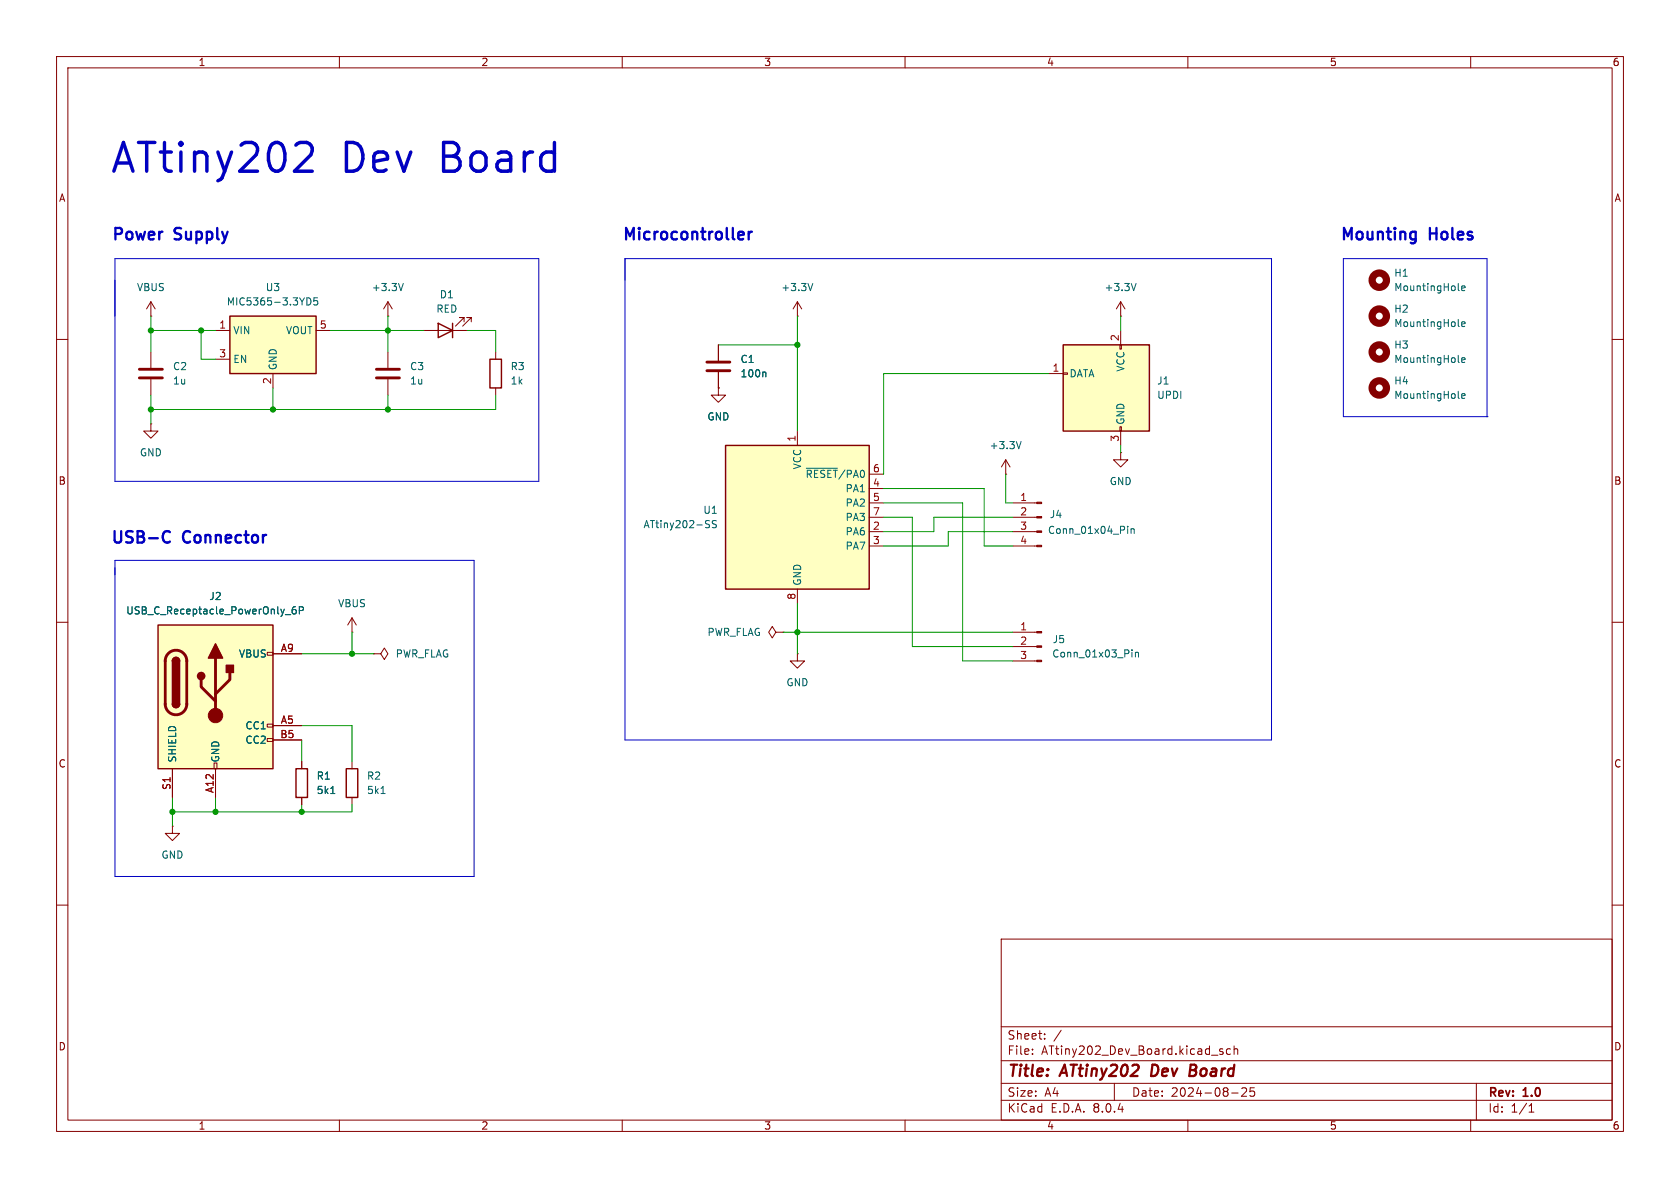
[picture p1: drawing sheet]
<svg xmlns="http://www.w3.org/2000/svg" width="297mm" height="210mm" viewBox="0 0 297 210" stroke-linecap="round" stroke-linejoin="round" font-family="sans-serif">
<g fill="none" stroke="#840000" stroke-width=".18">
<path d="M10 10h277v190h-277zM12 12h273v186h-273zM60 10v2M110 10v2M160 10v2M210 10v2M260 10v2M10 60h2M285 60h2M10 110h2M285 110h2M10 160h2"/>
<path d="M285 160h2M177 166h108v32h-108zM60 198v2M110 198v2M160 198v2M177 194.5h108M177 191.5h108M177 187.5h108M177 181.5h108M182.5 186.3v.1M182.5 185.5v.1M184.7 183.6v.1"/>
<path d="M184.7 182.8v.1M187.6 182.1l-1.3 2M197 191.5v3M210 198v2M216.2 185.5l-.4-.1-.2 .2 .1 .2 .5 .2v.3h-.6M217.5 185.5l-.4-.1-.3 .3v.4l.2 .2h.5M217.7 193.2h1.2M218.2 185.5l.2-.1 .3 .1 .1 .9M218.2 184.9v1.5M219.5 192.4l.6-.1 .2 .1 .1 .3-.9 1.1h.9M221.7 192.3h-.7v.7l.2-.1h.5l.1 .3-.1 .5-.2 .1-.5-.1M260 198v2"/>
<path d="M261 191.5v6.5M270.3 196.6h.9M270.3 195.5l.4-.4v1.5"/>
</g>
<path d="M203.7 188.2l-.2 2h.5M210.4 189.2h.7M210.5 188.2h.7M211.1 189.2l.2 .1M211.2 190.1l-.9 .1M211.3 189.1l-.2 .1" fill="none" stroke="#840000" stroke-width=".4"/>
<path d="M40.6 55.9h15.3v10.1h-15.3z" fill="#ffffc2"/>
<path d="M40.6 55.9h15.3v10.1h-15.3zM77.5 57.2l2.5 1.2-2.5 1.3zM80 57.2v2.5M86.6 63.5h2v5.1h-2z" fill="none" stroke="#840000" stroke-width=".25"/>
<g fill="none" stroke="#840000" stroke-width=".18">
<path d="M26.7 55.9h.1M26.7 53.3l-.8 1.3M26.7 53.3v2.6M26.7 53.3l.7 1.3M38.1 58.4h2.5M55.9 58.4h2.5M74.9 58.4h7.6M82 56.9v-.8h-.7h.7l-1.5 1.6M83.3 56.9v-.8h-.8h.8l-1.5 1.6M141 55.9h.1M141 53.3l-.8 1.3M141 53.3v2.6"/>
<path d="M141 53.3l.7 1.3M198.1 55.9h.1M198.1 53.3l-.7 1.3M198.1 53.3v2.6M198.1 53.3l.8 1.3M26.7 62.2v2.8M26.7 67.1v2.8M38.1 63.5h2.5M48.3 66v2.6M68.6 62.2v2.8M68.6 67.1v2.8M87.6 62.2v1.3"/>
<path d="M87.6 68.6v1.3M177.8 83.8h.1M177.8 81.3l-.8 1.3M177.8 81.3v2.5M177.8 81.3l.8 1.3M179.1 96.5h4.2M179.1 94h4.2M179.1 91.4h4.2M179.1 88.9h4.2M198.1 80v1.3h-1.3l1.3 1.3 1.3-1.3h-1.3M198.1 80h.1"/>
</g>
<g fill="none" stroke="#006464" stroke-width=".18">
<path d="M54.2 52.6a.64 .64 0 0 1 .8 .7 .64 .64 0 0 1-.8 .6zM56.1 52.6h-.6v.7l.1-.2 .5 .1 .1 .2-.1 .4-.2 .1-.4-.1M143.7 50.1l-.4 1.3M200.8 50.1l-.4 1.3M257.8 51.2l.2 .2M257.8 57.5l.2 .2M258.4 51l.6-.2-.1-.2-.3-.1-.2 .2 .1 .6h.4M258.4 57.3l.6-.1-.1-.3h-.3l-.2 .2 .1 .6h.4M180.5 78l-.4 1.3M257.8 63.9l.2 .2M258.4 63.7l.6-.2-.1-.2-.3-.1-.2 .2 .1 .6h.4M199.4 93v.2"/>
<path d="M199.4 93.5v.8M200 93.5v.8M200 93.6l.1-.1h.3l.1 .8"/>
</g>
<path d="M24.6 66.8h4.1M24.6 65.3h4.1M66.5 66.8h4.1M66.5 65.3h4.1" fill="none" stroke="#840000" stroke-width=".51"/>
<g fill="none" stroke="#840000" stroke-width="1.3">
<circle cx="243.8" cy="49.5" r="1.27"/>
<circle cx="243.8" cy="55.9" r="1.27"/>
<circle cx="243.8" cy="62.2" r="1.27"/>
</g>
<g fill="#840000" stroke="#840000" stroke-width=".18">
<path d="M183.3 96.4h.8v.2h-.8z"/>
<path d="M183.3 93.9h.8v.2h-.8z"/>
<path d="M183.3 91.3h.8v.3h-.8z"/>
<path d="M183.3 88.8h.8v.2h-.8z"/>
</g>
<path d="M188 61h15.2v15.2h-15.2z" fill="#ffffc2"/>
<path d="M198.1 58.4v2.6M185.4 66h2.6M188 65.9h.7v.3h-.7zM198 75.4h.2v.8h-.2zM198 61h.2v.7h-.2zM198.1 76.2v2.5M141 115.6v1.2h1.2l-1.2 1.3-1.3-1.3h1.3M141 115.6h.1" fill="none" stroke="#840000" stroke-width=".18"/>
<path d="M188 61h15.2v15.2h-15.2z" fill="none" stroke="#840000" stroke-width=".25"/>
<path d="M128.3 78.7h25.4v25.4h-25.4z" fill="#ffffc2"/>
<path d="M128.3 78.7h25.4v25.4h-25.4zM52.3 135.9h2.1v5.1h-2.1z" fill="none" stroke="#840000" stroke-width=".25"/>
<g fill="none" stroke="#840000" stroke-width=".18">
<path d="M141 76.2v2.5M153.7 94h2.5M153.7 96.5h2.5M153.7 86.4h2.5M153.7 88.9h2.5M153.7 83.8h2.5M153.7 91.4h2.5M137.2 111.8l-.7 1-.6-1 .6-1.1 .7 1.1h1.2M138.4 111.8h.1M141 104.1v2.6M179.1 116.8h4.2M179.1 114.3h4.2"/>
<path d="M179.1 111.8h4.2M53.3 134.6v1.3M30.5 146.1v1.2h1.2l-1.2 1.3-1.3-1.3h1.3M30.5 146.1h.1M53.3 141v1.2"/>
</g>
<path d="M257.8 70.2l.2 .2M258.4 70l.6-.1-.1-.3h-.3l-.2 .2 .1 .6h.4M125 92.6l.3 .1 .1 .3-.2 .3h-.3M125 92l.4 .1M126.6 92.1l-.4-.1-.2 .1v.4l.5 .2 .1 .3-.2 .3-.5-.1M142.5 82.8h5.5M200.1 114.9v.1M200.1 115.3v.8M200.7 115.3v.8M200.7 115.4l.2-.1 .3 .1 .1 .7M58.5 140.3h.7" fill="none" stroke="#006464" stroke-width=".18"/>
<g fill="#840000" stroke="#840000" stroke-width=".18">
<path d="M183.3 116.7h.8v.3h-.8z"/>
<path d="M183.3 114.2h.8v.2h-.8z"/>
<path d="M183.3 111.6h.8v.3h-.8z"/>
</g>
<circle cx="243.8" cy="68.6" r="1.27" fill="none" stroke="#840000" stroke-width="1.3"/>
<path d="M27.9 110.5h20.4v25.4h-20.4z" fill="#ffffc2"/>
<g fill="none" stroke="#840000" stroke-width=".18">
<path d="M68.6 55.9h.1M68.6 53.3l-.8 1.3M68.6 53.3v2.6M68.6 53.3l.7 1.3M26.7 74.9v1.3h1.2l-1.2 1.3-1.3-1.3h1.3M26.7 74.9h.1M127 68.6v1.3h1.3l-1.3 1.2-1.3-1.2h1.3M127 68.6h.1M127 61v2.8M127 65.8v2.8M47.2 115.3h1.1v.5h-1.1zM48.3 115.6h5"/>
<path d="M62.2 111.8h.1M62.2 109.2v2.6M62.2 109.2l-.7 1.3M62.2 109.2l.8 1.3M66 115.6h1.3l.6-1 .7 1-.7 1-.6-1M66 115.6h.1M30.5 135.9v5.1M37.8 134.9h.6v1h-.6zM38.1 135.9v5.1M47.2 130.6h1.1v.5h-1.1zM47.2 128h1.1v.5h-1.1zM48.3 128.3h5"/>
<path d="M48.3 130.8h5M53.3 134.6v1.3M62.2 134.6v1.3M53.3 141v1.2M62.2 141v1.2"/>
</g>
<path d="M27.9 110.5h20.4v25.4h-20.4zM30.5 116.8a.64 .64 0 0 1 .6-.6 .64 .64 0 0 1 .6 .6M30.5 124.5a.64 .64 0 0 0 .6 .6 .64 .64 0 0 0 .6-.6M61.2 135.9h2v5.1h-2z" fill="none" stroke="#840000" stroke-width=".25"/>
<path d="M125 65.5h4M125 64h4M29.8 115.5a1.9 1.9 0 0 1 2-.4 1.9 1.9 0 0 1 1.2 1.7v7.7a1.91 1.91 0 0 1-1.9 1.9 1.91 1.91 0 0 1-1.9-1.9v-7.8l.2-.6zM38.1 116.3v10.2M40.6 118.9v1.2l-2.5 2.6M35.6 120.1v1.3l2.5 2.6" fill="none" stroke="#840000" stroke-width=".51"/>
<g fill="#840000" stroke="#840000" stroke-width=".25">
<path d="M30.5 124.5h1.2a.64 .64 0 0 1-.6 .6 .64 .64 0 0 1-.6-.6z"/>
<path d="M30.5 116.8h1.2v7.7h-1.2z"/>
<path d="M30.7 116.4a.64 .64 0 0 1 .7-.1 .64 .64 0 0 1 .3 .5h-1.2z"/>
<path d="M38.1 113.8l1.3 2.5h-2.6z"/>
<path d="M40 117.6h1.3v1.3h-1.3z"/>
<circle cx="35.6" cy="119.5" r=".63"/>
</g>
<circle cx="38.1" cy="126.5" r="1.27" fill="#840000" stroke="#840000" stroke-width=".18"/>
<path d="M71.3 50.1l-.4 1.3M135.2 65.8l.2 .2v.6M50.4 108.7h1M52.3 107.3h-.4a.86 .86 0 0 0 0 1.2l.4-.1 .1-.4-.3-.3-.3 .1-.2 .2M52.9 107.9h.6l.1-.2v-.3l-.7-.1v1.2M58.5 140.3h.7M67.4 140.3h.7" fill="none" stroke="#006464" stroke-width=".18"/>
<path d="M131.2 41l.2 .1 .1 .4-1 .1M131.4 42.2l-.2 .1M132.4 41v1.3M132.9 41a.52 .52 0 0 0-.5 .4M250.1 41l.2 .1M250.3 41l-.1 1.8M250.3 42.2l-.2 .1M29.2 94a.71 .71 0 0 1 .8 .1M30 95.7a.71 .71 0 0 1-.8 .1" fill="none" stroke="#0000c2" stroke-width=".41"/>
<path d="M20.3 45.7h74.9v39.4h-74.9zM110.5 45.7h114.3v85.1h-114.3zM237.5 45.7h25.4v28h-25.4zM262.9 73.7h.1M20.3 99.1h63.5v55.8h-63.5z" fill="none" stroke="#0000c2" stroke-width=".18"/>
<g fill="none" stroke="#009600" stroke-width=".18">
<path d="M26.7 58.4h11.4M26.7 55.9v6.3M35.6 58.4v5.1h2.5M58.4 58.4h16.5M68.6 55.9v6.3M82.5 58.4h5.1v3.8M141 55.9v20.3M198.1 55.9v2.5M26.7 69.9v5M48.3 68.6v3.8M68.6 69.9v2.5M87.6 69.9v2.5h-60.9"/>
<path d="M127 61h14M185.4 66h-29.2v17.8M198.1 78.7v1.3M156.2 86.4h17.8v10.1h5.1M156.2 91.4h5.1v22.9h17.8M156.2 88.9h14v27.9h8.9M177.8 83.8v5.1h1.3M179.1 94h-11.5v2.5h-11.4M179.1 91.4h-14v2.6h-8.9M53.3 115.6h12.7M62.2 111.8v3.8M138.4 111.8h40.7"/>
<path d="M141 106.7v8.9M53.3 128.3h8.9v6.3M53.3 130.8v3.8M30.5 141v5.1M38.1 141v2.5M53.3 142.2v1.3M62.2 142.2v1.3h-31.7"/>
</g>
<g fill="#009600" stroke="#009600" stroke-width=".18">
<circle cx="68.6" cy="58.4" r=".46"/>
<circle cx="26.7" cy="58.4" r=".46"/>
<circle cx="35.6" cy="58.4" r=".46"/>
<circle cx="141" cy="61" r=".46"/>
<circle cx="141" cy="111.8" r=".46"/>
<circle cx="26.7" cy="72.4" r=".46"/>
<circle cx="38.1" cy="143.5" r=".46"/>
<circle cx="53.3" cy="143.5" r=".46"/>
<circle cx="30.5" cy="143.5" r=".46"/>
<circle cx="62.2" cy="115.6" r=".46"/>
<circle cx="48.3" cy="72.4" r=".46"/>
<circle cx="68.6" cy="72.4" r=".46"/>
</g>
<g font-size="7.1" fill="#0000c2">
<text x="19.2" y="31.4">ATtiny202</text>
<text x="60.4" y="31.4">Dev</text>
<text x="78.4" y="31.4">Board</text>
</g>
<g font-size="2.8" fill="#0000c2">
<text x="19.5" y="43">Power</text>
<text x="30.9" y="43">Supply</text>
<text x="109.8" y="43">Microcontroller</text>
<text x="236.7" y="43">Mounting</text>
<text x="252.7" y="43">Holes</text>
<text x="19.4" y="96.6">USB-C</text>
<text x="32.4" y="96.6">Connector</text>
</g>
<g font-size="2.8" fill="#840000">
<text x="178" y="190.9">Title:</text>
<text x="187.7" y="190.9">ATtiny202</text>
<text x="204.4" y="190.9">Dev</text>
<text x="211.9" y="190.9">Board</text>
</g>
<g font-size="2.1" fill="#840000">
<text x="178" y="184">Sheet:</text>
<text x="178" y="186.7">File:</text>
<text x="184.1" y="186.7">ATtiny202_Dev_Board.kicad_sch</text>
<text x="178" y="196.9">KiCad</text>
<text x="178" y="194.1">Size:</text>
<text x="184.7" y="194.1">A4</text>
<text x="185.7" y="196.9">E.D.A.</text>
<text x="193.3" y="196.9">8.0.4</text>
<text x="200" y="194.1">Date:</text>
<text x="207" y="194.1">2024-08-25</text>
<text x="263" y="194.3">Rev:</text>
<text x="263" y="196.9">Id:</text>
<text x="267.1" y="196.9">1/1</text>
<text x="269.4" y="194.3">1.0</text>
</g>
<g font-size="1.8" fill="#840000">
<text x="35" y="11.9">1</text>
<text x="85" y="11.9">2</text>
<text x="135" y="11.9">3</text>
<text x="185" y="11.9">4</text>
<text x="235" y="11.9">5</text>
<text x="285" y="11.9">6</text>
<text x="10.3" y="35.9">A</text>
<text x="285.3" y="35.9">A</text>
<text x="10.3" y="85.9">B</text>
<text x="285.3" y="85.9">B</text>
<text x="10.3" y="135.9">C</text>
<text x="285.3" y="135.9">C</text>
<text x="10.3" y="185.9">D</text>
<text x="285.3" y="185.9">D</text>
<text x="35" y="199.9">1</text>
<text x="85" y="199.9">2</text>
<text x="135" y="199.9">3</text>
<text x="185" y="199.9">4</text>
<text x="235" y="199.9">5</text>
<text x="285" y="199.9">6</text>
</g>
<g font-size="1.8" fill="#006464">
<text x="24.1" y="51.7">VBUS</text>
<text x="46.9" y="51.7">U3</text>
<text x="65.6" y="51.7">+3.3V</text>
<text x="77.7" y="52.9">D1</text>
<text x="138" y="51.7">+3.3V</text>
<text x="195.2" y="51.7">+3.3V</text>
<text x="246.4" y="49.1">H1</text>
<text x="246.4" y="51.7">MountingHole</text>
<text x="40" y="54.2">MIC5365-3.3YD5</text>
<text x="41.1" y="59.3">VIN</text>
<text x="50.5" y="59.3">VOUT</text>
<text x="77" y="55.5">RED</text>
<text x="246.4" y="55.5">H2</text>
<text x="246.4" y="58">MountingHole</text>
<text x="30.5" y="65.6">C2</text>
<text x="41.1" y="64.4">EN</text>
<text x="49.1" y="65.5" transform="rotate(-90 49.1 65.5)">GND</text>
<text x="72.4" y="65.6">C3</text>
<text x="90.2" y="65.6">R3</text>
<text x="130.8" y="64.4">C1</text>
<text x="199" y="65.8" transform="rotate(-90 199 65.8)">VCC</text>
<text x="246.4" y="61.8">H3</text>
<text x="246.4" y="64.4">MountingHole</text>
<text x="30.5" y="68.2">1u</text>
<text x="72.4" y="68.2">1u</text>
<text x="90.2" y="68.2">1k</text>
<text x="130.8" y="66.9">100n</text>
<text x="189" y="66.9">DATA</text>
<text x="204.5" y="68.2">J1</text>
<text x="204.5" y="70.7">UPDI</text>
<text x="246.4" y="68.2">H4</text>
<text x="246.4" y="70.7">MountingHole</text>
<text x="125" y="74.5">GND</text>
<text x="199" y="75.2" transform="rotate(-90 199 75.2)">GND</text>
<text x="24.6" y="80.9">GND</text>
<text x="141.8" y="83.1" transform="rotate(-90 141.8 83.1)">VCC</text>
<text x="174.9" y="79.6">+3.3V</text>
<text x="142.3" y="84.7">~{RESET}/PA0</text>
<text x="149.4" y="87.2">PA1</text>
<text x="149.4" y="89.8">PA2</text>
<text x="196.1" y="86">GND</text>
<text x="113.7" y="93.6">ATtiny202-SS</text>
<text x="124.2" y="91">U1</text>
<text x="149.4" y="94.8">PA6</text>
<text x="149.4" y="92.3">PA3</text>
<text x="185.2" y="94.6">Conn_01x04_Pin</text>
<text x="185.5" y="91.8">J4</text>
<text x="149.4" y="97.4">PA7</text>
<text x="36.9" y="106.3">J2</text>
<text x="59.7" y="107.5">VBUS</text>
<text x="141.8" y="103.6" transform="rotate(-90 141.8 103.6)">GND</text>
<text x="22.2" y="108.8">USB_C_Receptacle_PowerOnly_6P</text>
<text x="125" y="112.6">PWR_FLAG</text>
<text x="186" y="113.9">J5</text>
<text x="42.1" y="116.4">VBUS</text>
<text x="69.9" y="116.4">PWR_FLAG</text>
<text x="185.9" y="116.4">Conn_01x03_Pin</text>
<text x="138.9" y="121.5">GND</text>
<text x="43.3" y="129.1">CC1</text>
<text x="43.3" y="131.7">CC2</text>
<text x="31.3" y="134.9" transform="rotate(-90 31.3 134.9)">SHIELD</text>
<text x="39" y="134.9" transform="rotate(-90 39 134.9)">GND</text>
<text x="55.9" y="138">R1</text>
<text x="55.9" y="140.6">5k1</text>
<text x="64.8" y="138">R2</text>
<text x="64.8" y="140.6">5k1</text>
<text x="28.4" y="152">GND</text>
</g>
<g font-size="1.8" fill="#a90000">
<text x="38.7" y="58.2">1</text>
<text x="56.4" y="58.2">5</text>
<text x="38.7" y="63.2">3</text>
<text x="186" y="65.8">1</text>
<text x="197.9" y="60.4" transform="rotate(-90 197.9 60.4)">2</text>
<text x="48" y="68" transform="rotate(-90 48 68)">2</text>
<text x="140.7" y="78.2" transform="rotate(-90 140.7 78.2)">1</text>
<text x="154.2" y="83.6">6</text>
<text x="197.9" y="78.2" transform="rotate(-90 197.9 78.2)">3</text>
<text x="154.2" y="86.1">4</text>
<text x="154.2" y="88.6">5</text>
<text x="180.3" y="88.6">1</text>
<text x="154.2" y="93.7">2</text>
<text x="154.2" y="91.2">7</text>
<text x="180.3" y="91.2">2</text>
<text x="180.3" y="93.7">3</text>
<text x="154.2" y="96.3">3</text>
<text x="180.3" y="96.3">4</text>
<text x="140.7" y="106.1" transform="rotate(-90 140.7 106.1)">8</text>
<text x="180.3" y="111.5">1</text>
<text x="49.5" y="115.3">A9</text>
<text x="180.3" y="114">2</text>
<text x="180.3" y="116.6">3</text>
<text x="49.5" y="130.6">B5</text>
<text x="49.5" y="128">A5</text>
<text x="30.2" y="139.7" transform="rotate(-90 30.2 139.7)">S1</text>
<text x="37.8" y="140.3" transform="rotate(-90 37.8 140.3)">A12</text>
</g>
</svg>
